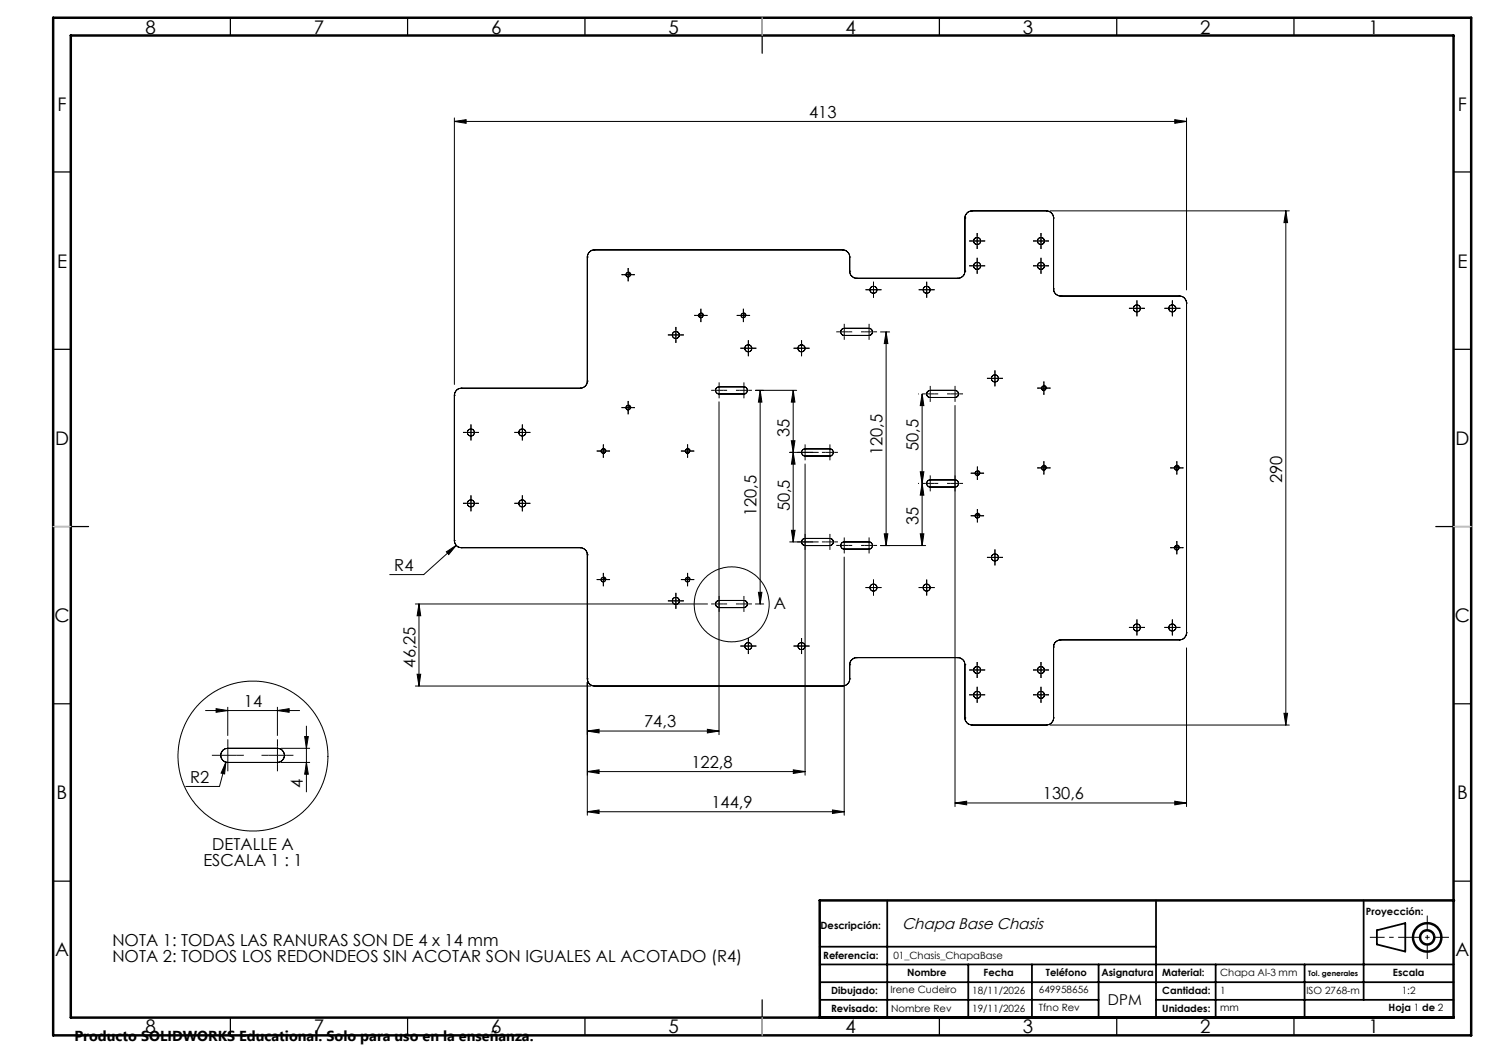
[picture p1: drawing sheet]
<svg xmlns="http://www.w3.org/2000/svg" width="420mm" height="297mm" viewBox="0 0 420 297" stroke-linecap="round" stroke-linejoin="round" font-family="sans-serif">
<g fill="none" stroke="#000" stroke-width=".28">
<path d="M128.2 34.3l3.3-.5v1zM128.2 33.3v75.1M128.2 34.3h206.5M331.4 33.8l3.3 .5-3.3 .5zM334.7 33.3v48.5M274.2 59.5a2.05 2.05 0 0 0-2 2M274.2 59.5h.1M274.2 59.5h21M295.2 59.5a2.05 2.05 0 0 1 2 2M295.2 59.5h.1M296.2 59.5h67.5M362.7 59.5l.5 3.3h-1z"/>
<path d="M362.7 59.5v145M165.7 72.5h.1M165.7 72.5v35M167.7 70.5a2.05 2.05 0 0 0-2 2M167.7 70.5h.1M167.7 70.5h70M237.7 70.5a2.05 2.05 0 0 1 2 2M237.7 70.5h.1M239.7 76.5a2.05 2.05 0 0 0 2 2M239.7 72.5h.1M239.7 76.5h.1M239.7 72.5v4"/>
<path d="M241.7 78.5h.1M241.7 78.5h28.5M270.2 78.5h.1M272.2 76.5a1.99 1.99 0 0 1-2 2M272.2 76.5h.1M272.2 61.5h.1M272.2 61.5v15M297.2 61.5h.1M297.2 61.5v20M238.1 92.6a1.01 1.01 0 0 0-1 1 1.01 1.01 0 0 0 1 1M238.1 92.6h.1M238.1 94.6h.1"/>
<path d="M238.1 94.6h7M238.1 92.6h7M245.1 92.6a1.01 1.01 0 0 1 1 1 1.01 1.01 0 0 1-1 1M245.1 92.6h.1M245.1 94.6h.1M248.4 93.6h2.5M249.9 93.6l.5 3.3h-1zM249.9 93.6v60.3M297.2 81.5a1.99 1.99 0 0 0 2 2M297.2 81.5h.1M299.2 83.5h.1M299.2 83.5h33.5"/>
<path d="M332.7 83.5a1.99 1.99 0 0 1 2 2M332.7 83.5h.1M334.7 85.5h.1M334.7 85.5v93M128.2 111.5h.1M128.2 111.5v41M130.2 109.5a1.99 1.99 0 0 0-2 2M130.2 109.5h.1M130.2 109.5h33.5M163.7 109.5h.1M165.7 107.5a1.99 1.99 0 0 1-2 2M165.7 107.5h.1"/>
<path d="M202.8 109.1a1.01 1.01 0 0 0-1 1 1.01 1.01 0 0 0 1 1M202.8 109.1h.1M202.8 111.1h.1M202.8 111.1h7M202.8 109.1h7M202.8 113.3v93.9M209.8 109.1a1.01 1.01 0 0 1 1 1 1.01 1.01 0 0 1-1 1M209.8 111.1h.1M209.8 109.1h.1M213.1 110.1h11.6M214.4 110.1l.5 3.3h-1zM214.4 110.1v60.3"/>
<path d="M223.7 110.1l.5 3.3h-1zM223.7 110.1v42.8M259.1 111.1h.1M260.1 111.1l.5 3.3h-1zM260.1 111.1v42.8M262.4 110.1a1.01 1.01 0 0 0-1 1 1.01 1.01 0 0 0 1 1M262.4 110.1h.1M262.4 112.1h.1M262.4 112.1h7M262.4 110.1h7M269.4 110.1a1.01 1.01 0 0 1 1 1 1.01 1.01 0 0 1-1 1M269.4 112.1h.1"/>
<path d="M269.4 110.1h.1M269.4 114.4v113.1M222.7 127.6h8.1M223.2 124.3h1l-.5 3.3zM223.7 127.6l.6 3.3h-1.1zM227.1 126.6a1.01 1.01 0 0 0-1 1 1.01 1.01 0 0 0 1 1M227.1 126.6h.1M227.1 128.6h.1M227.1 126.6h7M227.1 128.6h7M227.1 130.9v87.7M234.1 126.6a1.01 1.01 0 0 1 1 1 1.01 1.01 0 0 1-1 1"/>
<path d="M234.1 128.6h.1M234.1 126.6h.1M259.1 136.3h.1M259.6 133.1h1l-.5 3.2zM260.1 136.3l.5 3.4h-1zM262.4 135.4a1.01 1.01 0 0 0-1 1 1.01 1.01 0 0 0 1 1M262.4 137.4h.1M262.4 135.4h.1M262.4 135.4h7M262.4 137.4h7M269.4 135.4a1.01 1.01 0 0 1 1 1 1.01 1.01 0 0 1-1 1M269.4 137.4h.1"/>
<path d="M269.4 135.4h.1M125.9 155.6l2.8-1.8-2.1 2.6zM128.2 152.5a1.99 1.99 0 0 0 2 2M128.2 152.5h.1M128.7 153.8l-9.2 8.3h-9.6M130.2 154.5h.1M130.2 154.5h33.5M163.7 154.5a1.99 1.99 0 0 1 2 2M163.7 154.5h.1M165.7 156.5h.1M165.7 156.5v35M222.7 152.9h8.1"/>
<path d="M223.2 149.6h1.1l-.6 3.3zM227.1 151.9a1.01 1.01 0 0 0-1 1 1.01 1.01 0 0 0 1 1M227.1 153.9h.1M227.1 151.9h.1M227.1 151.9h7M227.1 153.9h7M234.1 151.9a1.01 1.01 0 0 1 1 1 1.01 1.01 0 0 1-1 1M234.1 151.9h.1M234.1 153.9h.1M238.1 152.9a1.01 1.01 0 0 0-1 1 1.01 1.01 0 0 0 1 1M238.1 152.9h.1M238.1 154.9h.1"/>
<path d="M238.1 152.9h7M238.1 154.9h7M238.1 157.1v72.8M245.1 152.9a1.01 1.01 0 0 1 1 1 1.01 1.01 0 0 1-1 1M245.1 154.9h.1M245.1 152.9h.1M248.4 153.9h12.7M249.4 150.6h1l-.5 3.3zM259.6 150.6h1l-.5 3.3zM117.2 170.4h82.4M118.2 170.4l.5 3.3h-1zM118.2 170.4v23.1"/>
<path d="M202.8 169.4a1.01 1.01 0 0 0-1 1 1.01 1.01 0 0 0 1 1M202.8 169.4h.1M202.8 171.4h.1M202.8 171.4h7M202.8 169.4h7M209.8 169.4a1.01 1.01 0 0 1 1 1 1.01 1.01 0 0 1-1 1M209.8 169.4h.1M209.8 171.4h.1M213.1 170.4h2.3M213.9 167.1h1l-.5 3.3zM334.7 178.5a1.99 1.99 0 0 1-2 2M334.7 178.5h.1"/>
<path d="M61 199.9l3.2 .5-3.2 .5zM64.2 199.4v8.1M78.2 199.4v8.1M117.2 193.5h49.5M117.7 190.2h1l-.5 3.3zM165.7 191.5a2.05 2.05 0 0 0 2 2M165.7 191.5h.1M165.7 192.5v37.4M167.7 193.5h.1M167.7 193.5h70M237.7 193.5h.1M239.7 191.5a2.05 2.05 0 0 1-2 2"/>
<path d="M239.7 187.5h.1M239.7 191.5h.1M239.7 187.5v4M241.7 185.5a2.05 2.05 0 0 0-2 2M241.7 185.5h.1M241.7 185.5h28.5M270.2 185.5a1.99 1.99 0 0 1 2 2M270.2 185.5h.1M272.2 187.5h.1M272.2 187.5v15M297.2 182.5h.1M297.2 182.5v20"/>
<path d="M299.2 180.5a1.99 1.99 0 0 0-2 2M299.2 180.5h.1M299.2 180.5h33.5M332.7 180.5h.1M334.7 182.7v44.8M57.9 200.4h26.7M63.7 215l-.3 3.3-1-.3zM63.7 215l-1.8 6.8h-9.6M64.2 211.1a1.99 1.99 0 0 0-2 2 1.99 1.99 0 0 0 2 1.9M64.2 211.1h.1M64.2 215h.1M64.2 215h14"/>
<path d="M64.2 211.1h14M78.2 211.1a1.99 1.99 0 0 1 2.1 2 1.99 1.99 0 0 1-2.1 1.9M78.2 211.1h.1M78.2 215h.1M78.2 200.4l3.4-.5v1zM79.2 215h8.3M79.2 211.1h8.3M85.9 207.7h1.1l-.6 3.4zM86.4 215l.6 3.4h-1.1zM86.4 204.7v18.7M165.7 217.6l3.3-.5v1.1zM165.7 206.2l3.3-.5v1z"/>
<path d="M165.7 217.6h61.4M165.7 206.2h37.1M199.5 205.7l3.3 .5-3.3 .5zM223.8 217.1l3.3 .5-3.3 .6zM272.2 202.5a2.05 2.05 0 0 0 2 2M272.2 202.5h.1M274.2 204.5h.1M274.2 204.5h21M295.2 204.5h.1M296.2 204.5h67.5M297.2 202.5a2.05 2.05 0 0 1-2 2M297.2 202.5h.1"/>
<path d="M362.2 201.2h1l-.5 3.3zM165.7 228.9l3.3-.4v.9zM165.7 228.9h72.4M234.8 228.5l3.3 .4-3.3 .5zM269.4 226.5l3.3-.5v1zM269.4 226.5h65.3M331.4 226l3.3 .5-3.3 .5z"/>
<circle cx="177.2" cy="77.5" r=".62"/>
<circle cx="275.6" cy="75" r="1.01"/>
<circle cx="275.6" cy="68" r=".99"/>
<circle cx="293.6" cy="75" r="1.01"/>
<circle cx="293.6" cy="68" r=".99"/>
<circle cx="190.6" cy="94.5" r="1"/>
<circle cx="190.6" cy="94.5" r="1.01"/>
<circle cx="197.7" cy="89" r=".62"/>
<circle cx="209.7" cy="89" r=".62"/>
<circle cx="211.1" cy="98.2" r=".99"/>
<circle cx="226.1" cy="98.2" r="1"/>
<circle cx="246.4" cy="81.7" r=".99"/>
<circle cx="261.4" cy="81.7" r=".99"/>
<circle cx="320.7" cy="87" r="1.01"/>
<circle cx="330.7" cy="87" r="1.02"/>
<circle cx="177.2" cy="115" r=".62"/>
<circle cx="280.6" cy="106.7" r="1.01"/>
<circle cx="280.6" cy="106.7" r=".99"/>
<circle cx="294.4" cy="109.5" r=".62"/>
<circle cx="132.8" cy="122" r=".99"/>
<circle cx="147.3" cy="122" r=".99"/>
<circle cx="170.2" cy="127.2" r=".63"/>
<circle cx="193.9" cy="127.3" r=".63"/>
<circle cx="275.7" cy="133.5" r=".63"/>
<circle cx="294.4" cy="132" r=".62"/>
<circle cx="331.9" cy="132" r=".62"/>
<circle cx="132.8" cy="142" r=".99"/>
<circle cx="147.3" cy="142" r=".99"/>
<circle cx="275.7" cy="145.5" r=".63"/>
<circle cx="280.6" cy="157.2" r="1.01"/>
<circle cx="331.9" cy="154.5" r=".63"/>
<circle cx="170.2" cy="163.5" r=".62"/>
<circle cx="190.6" cy="169.5" r="1.01"/>
<circle cx="193.9" cy="163.5" r=".61"/>
<circle cx="206.4" cy="170.5" r="10.6"/>
<circle cx="246.4" cy="165.7" r=".99"/>
<circle cx="261.4" cy="165.7" r=".99"/>
<circle cx="320.7" cy="177" r=".99"/>
<circle cx="330.7" cy="177" r="1"/>
<circle cx="211.1" cy="182.2" r=".99"/>
<circle cx="226.1" cy="182.2" r="1"/>
<circle cx="275.6" cy="189" r="1.01"/>
<circle cx="275.6" cy="196" r=".99"/>
<circle cx="293.6" cy="189" r="1.01"/>
<circle cx="293.6" cy="196" r=".99"/>
<circle cx="71.3" cy="213.3" r="21.2"/>
</g>
<g fill="none" stroke="#000" stroke-width=".7" stroke-linecap="butt">
<circle cx="402.6" cy="264.4" r="4"/>
<circle cx="402.6" cy="264.4" r="2"/>
</g>
<path d="M408.7 264.4h-22.3" fill="none" stroke="#000" stroke-width=".28" stroke-dasharray="6.3 1.3 1.3 1.3" stroke-dashoffset="2.2" stroke-linecap="butt"/>
<path d="M402.6 258.2v12.3" fill="none" stroke="#000" stroke-width=".28" stroke-dasharray="6.3 1.3 1.3 1.3" stroke-dashoffset="2.1" stroke-linecap="butt"/>
<g fill="none" stroke="#000" stroke-width=".35">
<path d="M65 5v5M115 5v5M165 5v5M215 5v10M265 5v5M315 5v5M365 5v5M15 48.5h5M410 48.5h5M15 98.5h5M410 98.5h5M15 148.5h10"/>
<path d="M405 148.5h10M15 198.5h5M410 198.5h5M15 248.5h5M410 248.5h5M65 287v5M115 287v5M165 287v5M215 282v10M265 287v5M315 287v5M365 287v5"/>
</g>
<g fill="none" stroke="#000" stroke-width=".5">
<path d="M250.3 254v33M326.1 254v33M384.6 254v28M231.2 267h94.9M231.2 272h178.9M231.2 277h178.8M273.1 272v15M291.1 272v15M309.9 272v15M342.9 272v15M368 272v15M388.4 262.4l8-2v8l-8-2z"/>
<path d="M231.2 282h78.7M326.1 282h83.9"/>
</g>
<path d="M15 5h400v287h-400zM20 10h390v277h-390zM410.1 254h-178.9v33" fill="none" stroke="#000" stroke-width=".7"/>
<path d="M215 5v5M15 148.5h5M410 148.5h5M215 287v5" fill="none" stroke="#c0c0c0" stroke-width=".35"/>
<g fill="#000">
<path d="M128.2 34.3l3.3-.5v1zM331.4 33.8l3.3 .5-3.3 .5zM362.7 59.5l.5 3.3h-1zM249.9 93.6l.5 3.3h-1zM214.4 110.1l.5 3.3h-1zM223.7 110.1l.5 3.3h-1zM260.1 111.1l.5 3.3h-1zM223.7 127.6l.6 3.3h-1.1zM223.2 124.3h1l-.5 3.3zM259.6 133.1h1l-.5 3.2zM260.1 136.3l.5 3.4h-1zM125.9 155.6l2.8-1.8-2.1 2.6z"/>
<path d="M223.2 149.6h1.1l-.6 3.3zM249.4 150.6h1l-.5 3.3zM259.6 150.6h1l-.5 3.3zM118.2 170.4l.5 3.3h-1zM213.9 167.1h1l-.5 3.3zM117.7 190.2h1l-.5 3.3zM63.7 215l-.3 3.3-1-.3zM61 199.9l3.2 .5-3.2 .5zM78.2 200.4l3.4-.5v1zM86.4 215l.6 3.4h-1.1zM85.9 207.7h1.1l-.6 3.4zM165.7 217.6l3.3-.5v1.1z"/>
<path d="M165.7 206.2l3.3-.5v1zM199.5 205.7l3.3 .5-3.3 .5zM223.8 217.1l3.3 .5-3.3 .6zM362.2 201.2h1l-.5 3.3zM165.7 228.9l3.3-.4v.9zM234.8 228.5l3.3 .4-3.3 .5zM269.4 226.5l3.3-.5v1zM331.4 226l3.3 .5-3.3 .5z"/>
</g>
<g fill="none" stroke="#000" stroke-width=".28" stroke-dasharray="6.3 1.3 1.3 1.3" stroke-dashoffset="6.3" stroke-linecap="butt">
<path d="M177 78.2a.75 .75 0 0 0 .9-.7 .75 .75 0 0 0-.8-.8 .75 .75 0 0 0-.6 1M197.5 89.7a.75 .75 0 0 0 .9-.7 .75 .75 0 0 0-.8-.8 .75 .75 0 0 0-.6 1M209.5 89.7a.75 .75 0 0 0 .9-.7 .75 .75 0 0 0-.8-.8 .75 .75 0 0 0-.6 1M177 115.7a.75 .75 0 0 0 .9-.7 .75 .75 0 0 0-.8-.8 .75 .75 0 0 0-.6 1M294.2 110.2a.75 .75 0 0 0 1-.7 .75 .75 0 0 0-.8-.8 .75 .75 0 0 0-.7 1M170 127.9a.75 .75 0 0 0 .9-.6 .75 .75 0 0 0-.8-.8 .75 .75 0 0 0-.6 .9M193.7 127.9a.75 .75 0 0 0 1-.6 .75 .75 0 0 0-.8-.8 .75 .75 0 0 0-.7 .9M275.5 134.2a.75 .75 0 0 0 .9-.7 .75 .75 0 0 0-.8-.8 .75 .75 0 0 0-.6 1M294.2 132.7a.75 .75 0 0 0 1-.7 .75 .75 0 0 0-.8-.8 .75 .75 0 0 0-.7 1M331.7 132.7a.75 .75 0 0 0 1-.7 .75 .75 0 0 0-.8-.8 .75 .75 0 0 0-.7 1M275.5 146.2a.75 .75 0 0 0 .9-.7 .75 .75 0 0 0-.8-.8 .75 .75 0 0 0-.6 1M331.7 155.2a.75 .75 0 0 0 1-.7 .75 .75 0 0 0-.8-.8 .75 .75 0 0 0-.7 1"/>
<path d="M170 164.2a.75 .75 0 0 0 .9-.7 .75 .75 0 0 0-.8-.8 .75 .75 0 0 0-.6 1M193.7 164.2a.75 .75 0 0 0 1-.7 .75 .75 0 0 0-.8-.8 .75 .75 0 0 0-.7 1"/>
</g>
<g fill="none" stroke="#000" stroke-width=".28" stroke-dasharray="15.2 1.3 1.3 1.3" stroke-linecap="butt">
<path d="M175.9 77.5h-.6M177.2 77.5v-1.3M177.2 77.5h-1.3M177.2 77.5v1.2M177.2 77.5h1.2M177.2 76.2v-.6M177.2 78.7v.6M178.4 77.5h.7M274.4 75h-1M274.4 68h-1M275.6 75v-1.3M275.6 75h-1.2"/>
<path d="M275.6 75v1.2M275.6 75h1.3M275.6 73.7v-1M275.6 76.2v1M275.6 68v-1.3M275.6 68h-1.2M275.6 68v1.2M275.6 68h1.3M275.6 66.7v-1M275.6 69.2v1M276.9 75h1M276.9 68h1"/>
<path d="M292.4 75h-1M292.4 68h-1M293.6 75v-1.3M293.6 75h-1.2M293.6 75v1.2M293.6 75h1.3M293.6 73.7v-1M293.6 76.2v1M293.6 68v-1.3M293.6 68h-1.2M293.6 68v1.2M293.6 68h1.3"/>
<path d="M293.6 66.7v-1M293.6 69.2v1M294.9 75h1M294.9 68h1M189.4 94.5h-1M190.6 94.5v-1.3M190.6 94.5h-1.2M190.6 94.5v1.2M190.6 94.5h1.3M190.6 93.2v-1M190.6 95.7v1M191.9 94.5h1"/>
<path d="M196.4 89h-.6M197.7 89v-1.3M197.7 89h-1.3M197.7 89v1.2M197.7 89h1.2M197.7 87.7v-.6M197.7 90.2v.6M198.9 89h.7M208.4 89h-.6M209.7 89v-1.3M209.7 89h-1.3M209.7 89v1.2"/>
<path d="M209.7 89h1.2M209.7 87.7v-.6M209.7 90.2v.6M209.8 98.2h-1M210.9 89h.7M211.1 98.2v-1.2M211.1 98.2h-1.3M211.1 98.2v1.3M211.1 98.2h1.2M211.1 97v-1M211.1 99.5v1M212.3 98.2h1"/>
<path d="M224.8 98.2h-1M226.1 98.2v-1.2M226.1 98.2h-1.3M226.1 98.2v1.3M226.1 98.2h1.2M226.1 97v-1M226.1 99.5v1M227.3 98.2h1M236.9 93.6h-1M238.1 93.6v-1.3M238.1 93.6h-1.2M238.1 93.6v1.2"/>
<path d="M238.1 93.6h1.3M238.1 92.3v-1M238.1 94.8v1M239.4 93.6h1M243.9 93.6h-1M245.1 81.7h-1M245.1 93.6v-1.3M245.1 93.6h-1.2M245.1 93.6v1.2M245.1 93.6h1.3M245.1 92.3v-1M245.1 94.8v1"/>
<path d="M246.4 81.7v-1.2M246.4 81.7h-1.3M246.4 81.7v1.3M246.4 81.7h1.2M246.4 80.5v-1M246.4 83v1M246.4 93.6h1M247.6 81.7h1M260.1 81.7h-1M261.4 81.7v-1.2M261.4 81.7h-1.3M261.4 81.7v1.3"/>
<path d="M261.4 81.7h1.2M261.4 80.5v-1M261.4 83v1M262.6 81.7h1M319.4 87h-1M320.7 87v-1.3M320.7 87h-1.3M320.7 87v1.2M320.7 87h1.2M320.7 85.7v-1M320.7 88.2v1M321.9 87h1"/>
<path d="M329.4 87h-1M330.7 87v-1.3M330.7 87h-1.3M330.7 87v1.2M330.7 87h1.2M330.7 85.7v-1M330.7 88.2v1M331.9 87h1M175.9 115h-.6M177.2 115v-1.3M177.2 115h-1.3M177.2 115v1.2"/>
<path d="M177.2 115h1.2M177.2 113.7v-.6M177.2 116.2v.6M178.4 115h.7M201.6 110.1h-1M202.8 110.1v-1.3M202.8 110.1h-1.2M202.8 110.1v1.2M202.8 110.1h1.3M202.8 108.8v-1M202.8 111.3v1M204.1 110.1h1"/>
<path d="M208.6 110.1h-1M209.8 110.1v-1.3M209.8 110.1h-1.2M209.8 110.1v1.2M209.8 110.1h1.3M209.8 108.8v-1M209.8 111.3v1M211.1 110.1h1M261.1 111.1h-1M262.4 111.1v-1.3M262.4 111.1h-1.3M262.4 111.1v1.2"/>
<path d="M262.4 111.1h1.2M262.4 109.8v-1M262.4 112.3v1M263.6 111.1h1M268.1 111.1h-1M269.4 111.1v-1.3M269.4 111.1h-1.3M269.4 111.1v1.2M269.4 111.1h1.2M269.4 109.8v-1M269.4 112.3v1M270.6 111.1h1"/>
<path d="M279.4 106.7h-1M280.6 106.7v-1.2M280.6 106.7h-1.2M280.6 106.7v1.3M280.6 106.7h1.3M280.6 105.5v-1M280.6 108v1M281.9 106.7h1M293.2 109.5h-.6M294.4 109.5v-1.3M294.4 109.5h-1.2M294.4 109.5v1.2"/>
<path d="M294.4 109.5h1.3M294.4 108.2v-.6M294.4 110.7v.6M295.7 109.5h.6M131.6 122h-1M132.8 122v-1.3M132.8 122h-1.2M132.8 122v1.2M132.8 122h1.3M132.8 120.7v-1M132.8 123.2v1M134.1 122h1"/>
<path d="M146.1 122h-1M147.3 122v-1.3M147.3 122h-1.2M147.3 122v1.2M147.3 122h1.3M147.3 120.7v-1M147.3 123.2v1M148.6 122h1M168.9 127.2h-.6M170.2 127.2v-1.2M170.2 127.2h-1.3M170.2 127.2v1.3"/>
<path d="M170.2 127.2h1.2M170.2 126v-.7M170.2 128.5v.6M171.4 127.2h.7M192.7 127.2h-.6M193.9 127.2v-1.2M193.9 127.2h-1.2M193.9 127.2v1.3M193.9 127.2h1.3M193.9 126v-.7M193.9 128.5v.6M195.2 127.2h.6"/>
<path d="M225.8 127.6h-1M227.1 127.6v-1.3M227.1 127.6h-1.3M227.1 127.6v1.2M227.1 127.6h1.2M227.1 126.3v-1M227.1 128.8v1M228.3 127.6h1M232.8 127.6h-1M234.1 127.6v-1.3M234.1 127.6h-1.3M234.1 127.6v1.2"/>
<path d="M234.1 127.6h1.2M234.1 126.3v-1M234.1 128.8v1M235.3 127.6h1M261.1 136.3h-1M262.4 136.3v-1.2M262.4 136.3h-1.3M262.4 136.3v1.3M262.4 136.3h1.2M262.4 135.1v-1M262.4 137.6v1M263.6 136.3h1"/>
<path d="M268.1 136.3h-1M269.4 136.3v-1.2M269.4 136.3h-1.3M269.4 136.3v1.3M269.4 136.3h1.2M269.4 135.1v-1M269.4 137.6v1M270.6 136.3h1M274.4 133.5h-.6M275.7 133.5v-1.3M275.7 133.5h-1.3M275.7 133.5v1.2"/>
<path d="M275.7 133.5h1.2M275.7 132.2v-.6M275.7 134.7v.6M276.9 133.5h.7M293.2 132h-.6M294.4 132v-1.3M294.4 132h-1.2M294.4 132v1.2M294.4 132h1.3M294.4 130.7v-.6M294.4 133.2v.6M295.7 132h.6"/>
<path d="M330.7 132h-.6M331.9 132v-1.3M331.9 132h-1.2M331.9 132v1.2M331.9 132h1.3M331.9 130.7v-.6M331.9 133.2v.6M333.2 132h.6M131.6 142h-1M132.8 142v-1.3M132.8 142h-1.2M132.8 142v1.2"/>
<path d="M132.8 142h1.3M132.8 140.7v-1M132.8 143.2v1M134.1 142h1M146.1 142h-1M147.3 142v-1.3M147.3 142h-1.2M147.3 142v1.2M147.3 142h1.3M147.3 140.7v-1M147.3 143.2v1M148.6 142h1"/>
<path d="M225.8 152.8h-1M227.1 152.8v-1.2M227.1 152.8h-1.3M227.1 152.8v1.3M227.1 152.8h1.2M227.1 151.6v-1M227.1 154.1v1M228.3 152.8h1M232.8 152.8h-1M234.1 152.8v-1.2M234.1 152.8h-1.3M234.1 152.8v1.3"/>
<path d="M234.1 152.8h1.2M234.1 151.6v-1M234.1 154.1v1M235.3 152.8h1M236.9 153.8h-1M238.1 153.8v-1.2M238.1 153.8h-1.2M238.1 153.8v1.3M238.1 153.8h1.3M238.1 152.6v-1M238.1 155.1v1M239.4 153.8h1"/>
<path d="M243.9 153.8h-1M245.1 153.8v-1.2M245.1 153.8h-1.2M245.1 153.8v1.3M245.1 153.8h1.3M245.1 152.6v-1M245.1 155.1v1M246.4 153.8h1M274.4 145.5h-.6M275.7 145.5v-1.3M275.7 145.5h-1.3M275.7 145.5v1.2"/>
<path d="M275.7 145.5h1.2M275.7 144.2v-.6M275.7 146.7v.6M276.9 145.5h.7M279.4 157.2h-1M280.6 157.2v-1.2M280.6 157.2h-1.2M280.6 157.2v1.3M280.6 157.2h1.3M280.6 156v-1M280.6 158.5v1M281.9 157.2h1"/>
<path d="M330.7 154.5h-.6M331.9 154.5v-1.3M331.9 154.5h-1.2M331.9 154.5v1.2M331.9 154.5h1.3M331.9 153.2v-.6M331.9 155.7v.6M333.2 154.5h.6M168.9 163.5h-.6M170.2 163.5v-1.3M170.2 163.5h-1.3M170.2 163.5v1.2"/>
<path d="M170.2 163.5h1.2M170.2 162.2v-.6M170.2 164.7v.6M171.4 163.5h.7M189.4 169.5h-1M190.6 169.5v-1.3M190.6 169.5h-1.2M190.6 169.5v1.2M190.6 169.5h1.3M190.6 168.2v-1M190.6 170.7v1M191.9 169.5h1"/>
<path d="M192.7 163.5h-.6M193.9 163.5v-1.3M193.9 163.5h-1.2M193.9 163.5v1.2M193.9 163.5h1.3M193.9 162.2v-.6M193.9 164.7v.6M195.2 163.5h.6M201.6 170.3h-1M202.8 170.3v-1.2M202.8 170.3h-1.2M202.8 170.3v1.3"/>
<path d="M202.8 170.3h1.3M202.8 169.1v-1M202.8 171.6v1M204.1 170.3h1M208.6 170.3h-1M209.8 170.3v-1.2M209.8 170.3h-1.2M209.8 170.3v1.3M209.8 170.3h1.3M209.8 169.1v-1M209.8 171.6v1M211.1 170.3h1"/>
<path d="M245.1 165.7h-1M246.4 165.7v-1.2M246.4 165.7h-1.3M246.4 165.7v1.3M246.4 165.7h1.2M246.4 164.5v-1M246.4 167v1M247.6 165.7h1M260.1 165.7h-1M261.4 165.7v-1.2M261.4 165.7h-1.3M261.4 165.7v1.3"/>
<path d="M261.4 165.7h1.2M261.4 164.5v-1M261.4 167v1M262.6 165.7h1M319.4 177h-1M320.7 177v-1.3M320.7 177h-1.3M320.7 177v1.2M320.7 177h1.2M320.7 175.7v-1M320.7 178.2v1M321.9 177h1"/>
<path d="M329.4 177h-1M330.7 177v-1.3M330.7 177h-1.3M330.7 177v1.2M330.7 177h1.2M330.7 175.7v-1M330.7 178.2v1M331.9 177h1M209.8 182.2h-1M211.1 182.2v-1.2M211.1 182.2h-1.3M211.1 182.2v1.3"/>
<path d="M211.1 182.2h1.2M211.1 181v-1M211.1 183.5v1M212.3 182.2h1M224.8 182.2h-1M226.1 182.2v-1.2M226.1 182.2h-1.3M226.1 182.2v1.3M226.1 182.2h1.2M226.1 181v-1M226.1 183.5v1M227.3 182.2h1"/>
<path d="M274.4 189h-1M274.4 196h-1M275.6 189v-1.3M275.6 189h-1.2M275.6 189v1.2M275.6 189h1.3M275.6 187.7v-1M275.6 190.2v1M275.6 196v-1.3M275.6 196h-1.2M275.6 196v1.2M275.6 196h1.3"/>
<path d="M275.6 194.7v-1M275.6 197.2v1M276.9 189h1M276.9 196h1M292.4 189h-1M292.4 196h-1M293.6 189v-1.3M293.6 189h-1.2M293.6 189v1.2M293.6 189h1.3M293.6 187.7v-1M293.6 190.2v1"/>
<path d="M293.6 196v-1.3M293.6 196h-1.2M293.6 196v1.2M293.6 196h1.3M293.6 194.7v-1M293.6 197.2v1M294.9 189h1M294.9 196h1M61.8 213h-2M64.3 213v-2.5M64.3 213h-2.5M64.3 213v2.5"/>
<path d="M64.3 213h2.5M64.3 210.5v-2M64.3 215.5v2M66.8 213h2M75.8 213h-2M78.3 213v-2.5M78.3 213h-2.5M78.3 213v2.5M78.3 213h2.5M78.3 210.5v-2M78.3 215.5v2M80.8 213h2"/>
</g>
<g font-size="5.3">
<text x="41" y="9.5">8</text>
<text x="88.5" y="9.5">7</text>
<text x="138.5" y="9.5">6</text>
<text x="188.5" y="9.5">5</text>
<text x="238.5" y="9.5">4</text>
<text x="288.5" y="9.5">3</text>
<text x="338.5" y="9.5">2</text>
<text x="386" y="9.5">1</text>
<text x="16.2" y="31.2">F</text>
<text x="411.2" y="31.2">F</text>
<text x="16.1" y="75.5">E</text>
<text x="411.1" y="75.5">E</text>
<text x="15.5" y="125.5">D</text>
<text x="410.5" y="125.5">D</text>
<text x="15.4" y="175.5">C</text>
<text x="410.4" y="175.5">C</text>
<text x="16" y="225.5">B</text>
<text x="411" y="225.5">B</text>
<text x="15.5" y="269.7">A</text>
<text x="410.5" y="269.7">A</text>
<text x="41" y="291.5">8</text>
<text x="88.5" y="291.5">7</text>
<text x="138.5" y="291.5">6</text>
<text x="188.5" y="291.5">5</text>
<text x="238.5" y="291.5">4</text>
<text x="288.5" y="291.5">3</text>
<text x="338.5" y="291.5">2</text>
<text x="386" y="291.5">1</text>
</g>
<g font-size="4.7">
<text x="228.2" y="33.2">413</text>
<text x="222.7" y="123.2" transform="rotate(-90 222.7 123.2)">35</text>
<text x="248.9" y="128.5" transform="rotate(-90 248.9 128.5)">120,5</text>
<text x="259.1" y="127.2" transform="rotate(-90 259.1 127.2)">50,5</text>
<text x="361.7" y="136.3" transform="rotate(-90 361.7 136.3)">290</text>
<text x="213.4" y="145.6" transform="rotate(-90 213.4 145.6)">120,5</text>
<text x="222.8" y="144.3" transform="rotate(-90 222.8 144.3)">50,5</text>
<text x="259.1" y="148.1" transform="rotate(-90 259.1 148.1)">35</text>
<text x="111.2" y="161">R4</text>
<text x="218.3" y="171.8">A</text>
<text x="117.2" y="188.3" transform="rotate(-90 117.2 188.3)">46,25</text>
<text x="68.8" y="199.4">14</text>
<text x="181.7" y="205.2">74,3</text>
<text x="53.6" y="220.8">R2</text>
<text x="195" y="216.6">122,8</text>
<text x="85.4" y="222.1" transform="rotate(-90 85.4 222.1)">4</text>
<text x="200.7" y="227.9">144,9</text>
<text x="294.2" y="225.5">130,6</text>
<text x="59.9" y="239.7">DETALLE A</text>
<text x="57.4" y="244.2">ESCALA 1 : 1</text>
<text x="31.7" y="266.9">NOTA 1: TODAS LAS RANURAS SON DE 4 x 14 mm</text>
<text x="31.7" y="271.4">NOTA 2: TODOS LOS REDONDEOS SIN ACOTAR SON IGUALES AL ACOTADO (R4)</text>
</g>
<text font-size="4.4" x="254.4" y="261.9">Chapa Base Chasis</text>
<text font-size="4.2" x="312.5" y="283.3">DPM</text>
<text font-size="4.1" x="21" y="293.7">Producto SOLIDWORKS Educational. Solo para uso en la enseñanza.</text>
<g font-size="2.8">
<text x="231.5" y="261.9">Descripción:</text>
<text x="385.3" y="258">Proyección:</text>
<text x="232.2" y="270.5">Referencia:</text>
<text x="252" y="270.5">01_Chasis_ChapaBase</text>
<text x="255.9" y="275.3">Nombre</text>
<text x="277.4" y="275.3">Fecha</text>
<text x="295" y="275.3">Teléfono</text>
<text x="310.7" y="275.2">Asignatura</text>
<text x="327.8" y="275.3">Material:</text>
<text x="344.2" y="275.2">Chapa Al-3 mm</text>
<text x="392.9" y="275.3">Escala</text>
<text x="234.4" y="280.4">Dibujado:</text>
<text x="251.2" y="280.2">Irene Cudeiro</text>
<text x="274.2" y="280.4">18/11/2026</text>
<text x="293" y="280.2">649958656</text>
<text x="327.8" y="280.5">Cantidad:</text>
<text x="344.2" y="280.4">1</text>
<text x="368.5" y="280.5">ISO 2768-m</text>
<text x="395.4" y="280.5">1:2</text>
<text x="234.4" y="285.4">Revisado:</text>
<text x="251.3" y="285.4">Nombre Rev</text>
<text x="274.2" y="285.4">19/11/2026</text>
<text x="293" y="285.3">Tfno Rev</text>
<text x="327.8" y="285.4">Unidades:</text>
<text x="344.2" y="285.3">mm</text>
<text x="391.7" y="285.3">Hoja 1 de 2</text>
</g>
<text font-size="2.1" x="368.9" y="275.2">Tol. generales</text>
</svg>
